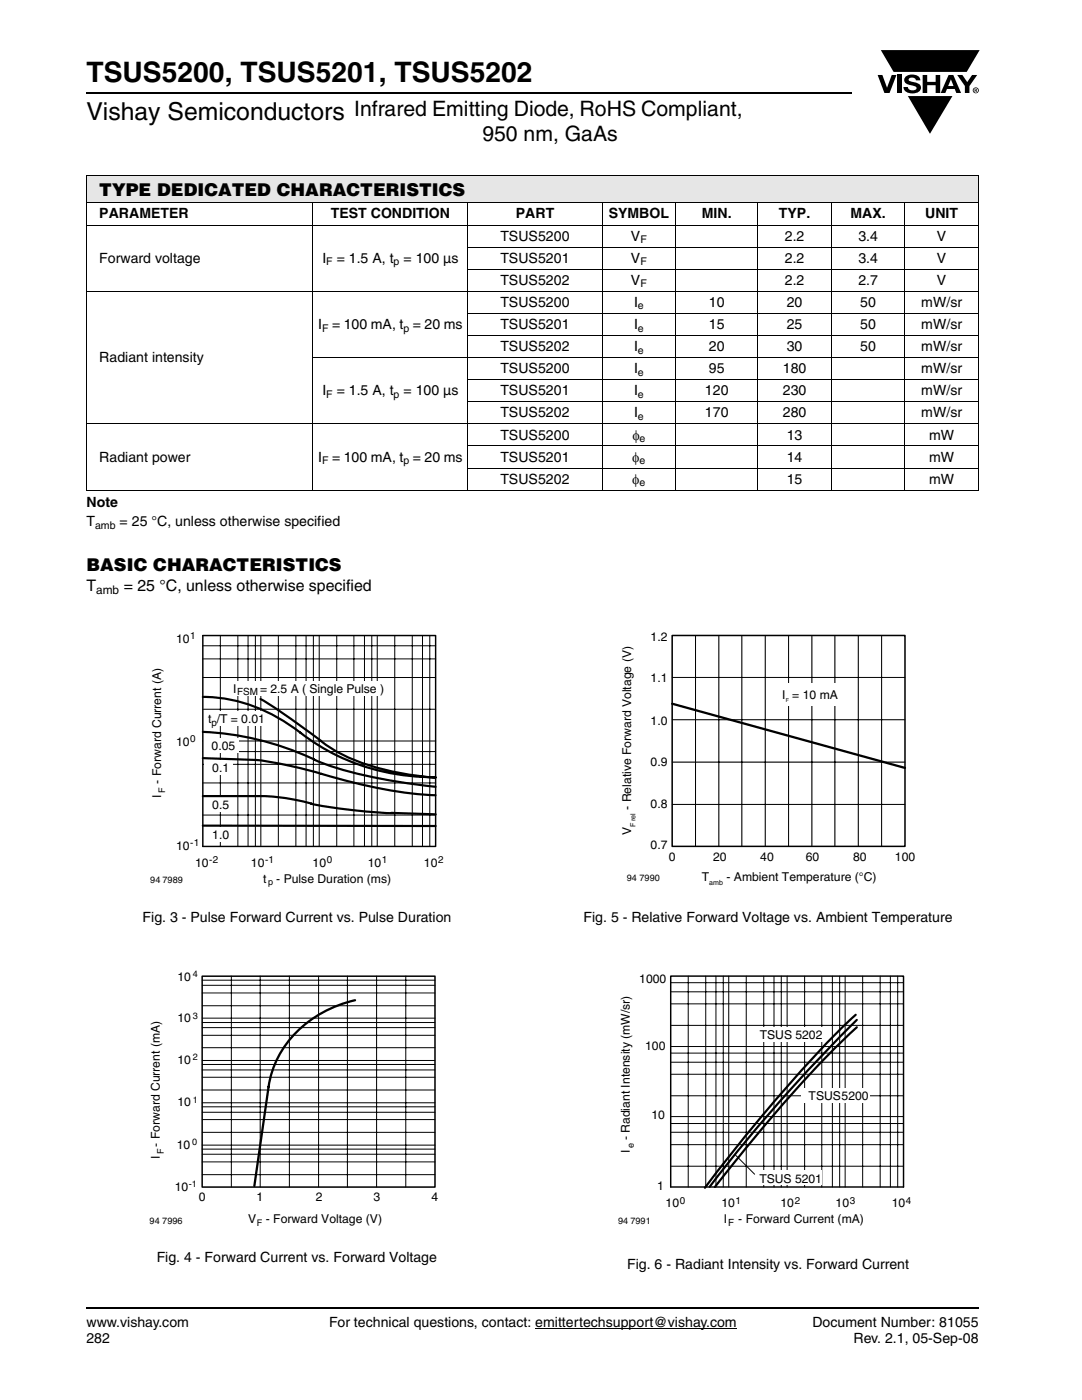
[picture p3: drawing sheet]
<svg xmlns="http://www.w3.org/2000/svg" width="216mm" height="279mm" viewBox="0 0 216 279" stroke-linecap="round" stroke-linejoin="round" font-family="sans-serif">
<g fill="#000">
<path d="M175.1 15h1l.9 2.5 .9-2.5h1l-1.4 3.6h-1zM179 15h.9v3.6h-.9zM180.8 15.3a2.1 2.1 0 0 1 2.7 .3l.1 .4h-.8a.79 .79 0 0 0-.7-.5 .79 .79 0 0 0-.8 .4l.2 .3 1 .2a1.08 1.08 0 0 1 1.3 1.1 1.08 1.08 0 0 1-1.1 1.1 1.73 1.73 0 0 1-2.4-1.2h.9a.96 .96 0 0 0 .8 .6 .96 .96 0 0 0 .9-.4 1.31 1.31 0 0 0-1.2-.6 1.03 1.03 0 0 1-1.1-.6 1.03 1.03 0 0 1 .2-1.1zM184.1 15h.9v1.3h1.7v-1.3h.9v3.6h-.9v-1.6h-1.7v1.6h-.9zM181.2 19.2h8.8l-4.4 7.5zM191 15h1l1 1.4 1-1.4h1l-1.6 2.2v1.4h-.9v-1.4zM175.8 10h19.7l-2.6 4.4h-3.8h-10.8z"/>
<path d="M189.7 15.8l.6 1.4h-1.1zM189.3 15l-1.6 3.6h.9l.4-.8h1.5l.3 .8h1l-1.6-3.6z"/>
<path d="M194.6 17.8h.2v.2h-.2zM194.5 17.7v.7h.1v-.3l.4 .3-.2-.3 .2-.2-.1-.2z"/>
<path d="M194.2 18a.5 .5 0 0 1 1 0 .5 .5 0 0 1-1 0zM194.1 18a.6 .6 0 0 0 1.2 0 .6 .6 0 0 0-1.2 0z"/>
</g>
<path d="M106.8 265.1h40.2" fill="none" stroke="#000" stroke-width=".2"/>
<path d="M17.3 18.6h152.6M17.3 261h178" fill="none" stroke="#000" stroke-width=".36"/>
<path d="M17.3 35h178v5.5h-178z" fill="#e6e6e6"/>
<g fill="#fff">
<path d="M17.3 40.5h45.1v4.4h-45.1z"/>
<path d="M62.4 40.5h30.9v4.4h-30.9z"/>
<path d="M93.3 40.5h26.8v4.4h-26.8z"/>
<path d="M120.1 40.5h14.7v4.4h-14.7z"/>
<path d="M134.8 40.5h16.4v4.4h-16.4z"/>
<path d="M151.2 40.5h14.7v4.4h-14.7z"/>
<path d="M165.9 40.5h14.7v4.4h-14.7z"/>
<path d="M180.6 40.5h14.7v4.4h-14.7z"/>
</g>
<g fill="none" stroke="#000" stroke-width=".2">
<path d="M17.2 35h178.1M17.3 35.1v62.6M195.3 35.1v62.6M17.2 40.5h178.1M17.2 44.9h178.1M17.2 58.1h178.1M62.4 40.4v57.5M93.3 49.3h102M93.3 53.7h102M93.3 40.4v57.5M120.1 40.4v57.5M134.8 40.4v57.5"/>
<path d="M151.2 40.4v57.5M165.9 40.4v57.5M180.6 40.4v57.5M62.4 71.4h132.9M93.3 62.5h102M93.3 67h102M93.3 75.8h102M17.2 84.6h178.1M17.2 97.8h178.1M93.3 80.2h102M93.3 89h102M93.3 93.4h102"/>
</g>
<path d="M30 125.9h58.5v51.2h-58.5z" fill="#fff"/>
<path d="M40.5 126.8h46.4v42.1h-46.4" fill="none" stroke="#000" stroke-width=".29"/>
<g fill="none" stroke="#000" stroke-width=".2">
<path d="M40.5 128.9h46.4M40.5 131.5h46.4M40.5 135.2h46.4M44 126.8v42.1M47.5 126.8v42.1M49.5 126.8v42.1M51 126.8v42.1M52 126.8v42.1M55.5 126.8v42.1M59 126.8v42.1M61.1 126.8v42.1M62.5 126.8v42.1"/>
<path d="M63.7 126.8v42.1M67.2 126.8v42.1M70.6 126.8v42.1M72.7 126.8v42.1M74.2 126.8v42.1M75.3 126.8v42.1M78.8 126.8v42.1M82.3 126.8v42.1M84.3 126.8v42.1M85.8 126.8v42.1M40.5 150h46.4M40.5 152.5h46.4"/>
<path d="M40.5 156.3h46.4M40.5 141.5h46.4M40.5 147.9h46.4M40.5 162.7h46.4"/>
</g>
<g fill="#fff">
<path d="M40.8 142h13.4v2.9h-13.4z"/>
<path d="M44.9 135.9h30.7v3h-30.7z"/>
<path d="M40.5 147.2h7.1v2.9h-7.1z"/>
<path d="M40.8 151.7h5.7v3h-5.7z"/>
<path d="M40.8 159h5.7v2.9h-5.7z"/>
<path d="M40.8 165.1h5.7v2.9h-5.7z"/>
</g>
<path d="M40.5 139.1a31.9 31.9 0 0 1 20.2 7.7 42.9 42.9 0 0 0 26.2 8.3M52 139.5l4.4 2.8 7.7 5.6M40.5 151.3l10.6 .4a83.5 83.5 0 0 1 13 2.7M40.5 158.9h13.2l4.1 .5 4.4 1M40.5 146.1a58.3 58.3 0 0 1 22.2 5.5M62.7 151.6a81.6 81.6 0 0 0 22.3 5.2l1.9 .2M64.1 154.4a94.3 94.3 0 0 0 22.8 4.3M64.1 148a37.5 37.5 0 0 0 17.1 6.5l5.7 .7M40.5 164.8h46.4M62.1 160.4a107.6 107.6 0 0 0 16.4 1.9M78 162.2l8.9 .3" fill="none" stroke="#000" stroke-width=".44"/>
<path d="M40.5 126.8v42.1" fill="none" stroke="#000" stroke-width=".29"/>
<path d="M29.8 193.4h57.6v51.6h-57.6z" fill="#fff"/>
<path d="M40.3 194.8h46.5v42.1h-46.5z" fill="none" stroke="#000" stroke-width=".3"/>
<g fill="none" stroke="#000" stroke-width=".2">
<path d="M40.3 195.6h46.5M40.3 196.6h46.5M40.3 198.2h46.5M46.2 194.8v42.1M51.9 194.8v42.1M57.7 194.8v42.1M63.6 194.8v42.1M69.3 194.8v42.1M75.1 194.8v42.1M81 194.8v42.1M40.3 212.4h46.5M40.3 213.5h46.5"/>
<path d="M40.3 215h46.5M40.3 217.5h46.5M40.3 204.1h46.5M40.3 205.1h46.5M40.3 206.6h46.5M40.3 209.1h46.5M40.3 200.7h46.5M40.3 211.6h46.5M40.3 203.2h46.5M40.3 229.3h46.5M40.3 230.4h46.5M40.3 231.9h46.5"/>
<path d="M40.3 234.4h46.5M40.3 220.9h46.5M40.3 222h46.5M40.3 223.4h46.5M40.3 226h46.5M40.3 228.5h46.5M40.3 220.1h46.5"/>
</g>
<path d="M70.8 199.6a22 22 0 0 0-16.9 15.7l-3.1 21.4" fill="none" stroke="#000" stroke-width=".46"/>
<path d="M123.9 125.8h58.7v51.3h-58.7z" fill="#fff"/>
<path d="M134.1 140.4l46.5 12.9" fill="none" stroke="#000" stroke-width=".46"/>
<path d="M134.1 126.8h46.5v42.1h-46.5z" fill="none" stroke="#000" stroke-width=".3"/>
<path d="M138.8 126.8v42.1zM143.4 126.8v42.1zM148 126.8v42.1zM152.7 126.8v42.1zM157.4 126.8v42.1zM162 126.8v42.1zM166.6 126.8v42.1zM171.3 126.8v42.1zM175.9 126.8v42.1zM134.1 160.5h46.5zM134.1 152.1h46.5zM134.1 143.6h46.5zM134.1 135.2h46.5z" fill="#000"/>
<g fill="none" stroke="#000" stroke-width=".2">
<path d="M134.1 135.2h46.5M138.8 126.8v42.1M143.4 126.8v42.1M148 126.8v42.1M152.7 126.8v42.1M157.4 126.8v42.1M162 126.8v42.1M166.6 126.8v42.1M171.3 126.8v42.1M175.9 126.8v42.1M134.1 152.1h46.5M134.1 143.6h46.5"/>
<path d="M134.1 160.5h46.5"/>
</g>
<g fill="#fff">
<path d="M154.9 136.4h13.4v4.5h-13.4z"/>
<path d="M123.3 194.1h58.6v50.9h-58.6z"/>
</g>
<path d="M170.7 202.5a254.7 254.7 0 0 0-23.6 26.2l-6.4 8.3M171 203.5a324.1 324.1 0 0 0-29.4 33.3M171 205a267.1 267.1 0 0 0-28.4 31.9" fill="none" stroke="#000" stroke-width=".44"/>
<path d="M133.8 236.9v-42.1h46.5v42.1" fill="none" stroke="#000" stroke-width=".29"/>
<g fill="none" stroke="#000" stroke-width=".2">
<path d="M133.8 196.1h46.5M133.8 197.9h46.5M137.3 194.8v42.1M140.8 194.8v42.1M142.9 194.8v42.1M144.3 194.8v42.1M145.4 194.8v42.1M148.9 194.8v42.1M152.4 194.8v42.1M154.4 194.8v42.1M155.9 194.8v42.1M157.1 194.8v42.1"/>
<path d="M160.6 194.8v42.1M164 194.8v42.1M166.1 194.8v42.1M167.5 194.8v42.1M168.6 194.8v42.1M172.1 194.8v42.1M175.6 194.8v42.1M177.7 194.8v42.1M179.1 194.8v42.1M133.8 210.2h46.5M133.8 212h46.5M133.8 214.4h46.5"/>
<path d="M133.8 218.7h46.5M133.8 200.3h46.5M133.8 204.6h46.5M133.8 208.9h46.5M133.8 224.2h46.5M133.8 226h46.5M133.8 228.4h46.5M133.8 232.7h46.5M133.8 222.8h46.5"/>
</g>
<g fill="#fff">
<path d="M159.9 217.1h13.8v2.9h-13.8z"/>
<path d="M149.9 205h14.2v2.9h-14.2z"/>
<path d="M149.8 233.6h14.2v2.9h-14.2z"/>
</g>
<path d="M146.8 230.6l3.8 3.7" fill="none" stroke="#000" stroke-width=".2"/>
<path d="M133.8 236.9h46.5" fill="none" stroke="#000" stroke-width=".29"/>
<text font-size="5.6" x="17.3" y="16.4">TSUS5200, TSUS5201, TSUS5202</text>
<text font-size="4.9" x="17.3" y="24">Vishay Semiconductors</text>
<g font-size="4.2">
<text x="70.7" y="23.1">Infrared Emitting Diode, RoHS Compliant,</text>
<text x="96.2" y="28.1">950 nm, GaAs</text>
</g>
<g font-size="3.5">
<text x="19.8" y="39.1">TYPE DEDICATED CHARACTERISTICS</text>
<text x="17.3" y="113.9">BASIC CHARACTERISTICS</text>
</g>
<g font-size="3.2">
<text x="17.3" y="117.9">T</text>
<text x="24.7" y="117.9">= 25 °C, unless otherwise specified</text>
</g>
<g font-size="2.8">
<text x="19.8" y="43.6">PARAMETER</text>
<text x="66" y="43.6">TEST CONDITION</text>
<text x="102.9" y="43.6">PART</text>
<text x="121.5" y="43.6">SYMBOL</text>
<text x="140" y="43.6">MIN.</text>
<text x="155.4" y="43.6">TYP.</text>
<text x="169.7" y="43.6">MAX.</text>
<text x="184.6" y="43.6">UNIT</text>
<text x="19.8" y="52.4">Forward voltage</text>
<text x="64.3" y="52.4">I</text>
<text x="67.2" y="52.4">= 1.5 A, t = 100 µs</text>
<text x="99.8" y="52.4">TSUS5201</text>
<text x="99.8" y="48">TSUS5200</text>
<text x="125.9" y="52.4">V</text>
<text x="125.9" y="48">V</text>
<text x="156.6" y="48">2.2</text>
<text x="156.6" y="52.4">2.2</text>
<text x="171.3" y="48">3.4</text>
<text x="171.3" y="52.4">3.4</text>
<text x="187" y="48">V</text>
<text x="187" y="52.4">V</text>
<text x="99.8" y="56.8">TSUS5202</text>
<text x="125.9" y="56.8">V</text>
<text x="156.6" y="56.8">2.2</text>
<text x="171.3" y="56.8">2.7</text>
<text x="187" y="56.8">V</text>
<text x="63.5" y="65.7">I</text>
<text x="66.3" y="65.7">= 100 mA, t = 20 ms</text>
<text x="99.8" y="65.7">TSUS5201</text>
<text x="99.8" y="61.3">TSUS5200</text>
<text x="126.5" y="65.7">I</text>
<text x="126.5" y="61.3">I</text>
<text x="141.5" y="61.3">10</text>
<text x="141.5" y="65.7">15</text>
<text x="157" y="61.3">20</text>
<text x="157" y="65.7">25</text>
<text x="171.7" y="61.3">50</text>
<text x="171.7" y="65.7">50</text>
<text x="183.8" y="61.3">mW/sr</text>
<text x="183.8" y="65.7">mW/sr</text>
<text x="99.8" y="70.1">TSUS5202</text>
<text x="126.5" y="70.1">I</text>
<text x="141.5" y="70.1">20</text>
<text x="157" y="70.1">30</text>
<text x="171.7" y="70.1">50</text>
<text x="183.8" y="70.1">mW/sr</text>
<text x="19.8" y="72.3">Radiant intensity</text>
<text x="99.8" y="74.5">TSUS5200</text>
<text x="126.5" y="74.5">I</text>
<text x="141.5" y="74.5">95</text>
<text x="156.2" y="74.5">180</text>
<text x="183.8" y="74.5">mW/sr</text>
<text x="64.3" y="78.9">I</text>
<text x="67.2" y="78.9">= 1.5 A, t = 100 µs</text>
<text x="99.8" y="78.9">TSUS5201</text>
<text x="99.8" y="83.3">TSUS5202</text>
<text x="126.5" y="78.9">I</text>
<text x="126.5" y="83.3">I</text>
<text x="140.7" y="78.9">120</text>
<text x="140.7" y="83.3">170</text>
<text x="156.2" y="78.9">230</text>
<text x="156.2" y="83.3">280</text>
<text x="183.8" y="78.9">mW/sr</text>
<text x="183.8" y="83.3">mW/sr</text>
<text x="99.8" y="87.7">TSUS5200</text>
<text x="126.2" y="87.7">φ</text>
<text x="157" y="87.7">13</text>
<text x="185.4" y="87.7">mW</text>
<text x="19.8" y="92.1">Radiant power</text>
<text x="63.5" y="92.1">I</text>
<text x="66.3" y="92.1">= 100 mA, t = 20 ms</text>
<text x="99.8" y="92.1">TSUS5201</text>
<text x="126.2" y="92.1">φ</text>
<text x="157" y="92.1">14</text>
<text x="185.4" y="92.1">mW</text>
<text x="17.3" y="101.1">Note</text>
<text x="99.8" y="96.5">TSUS5202</text>
<text x="126.2" y="96.5">φ</text>
<text x="157" y="96.5">15</text>
<text x="185.4" y="96.5">mW</text>
<text x="17.3" y="105">T</text>
<text x="23.9" y="105">= 25 °C, unless otherwise specified</text>
<text x="28.4" y="184">Fig. 3 - Pulse Forward Current vs. Pulse Duration</text>
<text x="116.4" y="184">Fig. 5 - Relative Forward Voltage vs. Ambient Temperature</text>
<text x="31.3" y="251.8">Fig. 4 - Forward Current vs. Forward Voltage</text>
<text x="125.1" y="253.2">Fig. 6 - Radiant Intensity vs. Forward Current</text>
<text x="17.3" y="264.9">www.vishay.com</text>
<text x="17.3" y="268.1">282</text>
<text x="65.7" y="264.9">For technical questions, contact: emittertechsupport@vishay.com</text>
<text x="162.1" y="264.9">Document Number: 81055</text>
<text x="170.3" y="268.1">Rev. 2.1, 05-Sep-08</text>
</g>
<g font-size="2.4">
<text x="19.2" y="118.5">amb</text>
<text x="35.2" y="128.3">10</text>
<text x="129.8" y="127.9">1.2</text>
<text x="129.8" y="136.1">1.1</text>
<text x="46.5" y="138.3">I</text>
<text x="51.9" y="138.3">= 2.5 A ( Single P</text>
<text x="70.7" y="138.3">ulse )</text>
<text x="156.1" y="139.5">I</text>
<text x="158.1" y="139.5">= 10 mA</text>
<text x="35.2" y="148.9">10</text>
<text x="41.6" y="144.4">t /T = 0.01</text>
<text x="42.2" y="149.6">0.05</text>
<text x="129.8" y="144.7">1.0</text>
<text x="42.4" y="154.1">0.1</text>
<text x="129.8" y="152.8">0.9</text>
<text x="32.2" y="159.2" transform="rotate(-90 32.2 159.2)">I</text>
<text x="32.2" y="156.4" transform="rotate(-90 32.2 156.4)">- Forward Current (A)</text>
<text x="42.4" y="161.4">0.5</text>
<text x="126" y="161.6" transform="rotate(-90 126 161.6)">- Relative Forward Voltage (V)</text>
<text x="129.8" y="161.2">0.8</text>
<text x="42.4" y="167.5">1.0</text>
<text x="126" y="166.7" transform="rotate(-90 126 166.7)">V</text>
<text x="35.2" y="169.6">10</text>
<text x="38.9" y="173">10</text>
<text x="50.1" y="173">10</text>
<text x="62.4" y="173">10</text>
<text x="73.4" y="173">10</text>
<text x="84.6" y="173">10</text>
<text x="129.8" y="169.4">0.7</text>
<text x="133.5" y="171.8">0</text>
<text x="142.3" y="171.8">20</text>
<text x="151.7" y="171.8">40</text>
<text x="160.8" y="171.8">60</text>
<text x="170.2" y="171.8">80</text>
<text x="178.6" y="171.8">100</text>
<text x="52.5" y="176.2">t</text>
<text x="55.1" y="176.2">- Pulse Duration (ms)</text>
<text x="140" y="175.7">T</text>
<text x="145" y="175.7">- Ambient Temperature (°C)</text>
<text x="35.4" y="195.7">10</text>
<text x="127.6" y="196.2">1000</text>
<text x="35.4" y="204">10</text>
<text x="128.7" y="209.5">100</text>
<text x="151.6" y="207.4">TSUS 5202</text>
<text x="35.4" y="212.4">10</text>
<text x="35.4" y="220.8">10</text>
<text x="161.4" y="219.5">TSUS5200</text>
<text x="125.7" y="227.6" transform="rotate(-90 125.7 227.6)">- Radiant Intensity (mW/sr)</text>
<text x="130" y="223.3">10</text>
<text x="31.9" y="231.3" transform="rotate(-90 31.9 231.3)">I</text>
<text x="31.9" y="228.8" transform="rotate(-90 31.9 228.8)">- Forward Current (mA)</text>
<text x="35.3" y="229.3">10</text>
<text x="125.7" y="230" transform="rotate(-90 125.7 230)">I</text>
<text x="34.9" y="237.7">10</text>
<text x="39.6" y="239.6">0</text>
<text x="51.2" y="239.6">1</text>
<text x="63" y="239.6">2</text>
<text x="74.5" y="239.6">3</text>
<text x="86.1" y="239.6">4</text>
<text x="131.1" y="237.4">1</text>
<text x="151.5" y="236">TSUS 5201</text>
<text x="49.5" y="244.1">V</text>
<text x="53" y="244.1">- Forward Voltage (V)</text>
<text x="132.8" y="241">10</text>
<text x="144" y="241">10</text>
<text x="144.5" y="244.2">I</text>
<text x="147.3" y="244.2">- Forward Current (mA)</text>
<text x="155.7" y="241">10</text>
<text x="166.7" y="241">10</text>
<text x="178" y="241">10</text>
</g>
<g font-size="2.1">
<text x="65.1" y="52.9">F</text>
<text x="78.5" y="52.9">p</text>
<text x="127.8" y="48.5">F</text>
<text x="127.8" y="52.9">F</text>
<text x="127.8" y="57.3">F</text>
<text x="127.3" y="61.8">e</text>
<text x="64.3" y="66.2">F</text>
<text x="80.5" y="66.2">p</text>
<text x="127.3" y="66.2">e</text>
<text x="127.3" y="70.6">e</text>
<text x="127.3" y="75">e</text>
<text x="65.1" y="79.4">F</text>
<text x="78.5" y="79.4">p</text>
<text x="127.3" y="79.4">e</text>
<text x="127.3" y="83.8">e</text>
<text x="127.6" y="88.2">e</text>
<text x="64.3" y="92.6">F</text>
<text x="80.5" y="92.6">p</text>
<text x="127.6" y="92.6">e</text>
<text x="127.6" y="97">e</text>
<text x="19" y="105.5">amb</text>
</g>
<g font-size="2">
<text x="38" y="127.6">1</text>
<text x="47.3" y="138.8">FSM</text>
<text x="38" y="148.2">0</text>
<text x="42.2" y="144.8">p</text>
<text x="38" y="168.9">-1</text>
<text x="41.8" y="172.3">-2</text>
<text x="52.9" y="172.3">-1</text>
<text x="65.2" y="172.3">0</text>
<text x="76.2" y="172.3">1</text>
<text x="87.4" y="172.3">2</text>
<text x="135.6" y="240.2">0</text>
<text x="145.3" y="244.6">F</text>
<text x="146.8" y="240.2">1</text>
<text x="158.6" y="240.2">2</text>
<text x="169.6" y="240.2">3</text>
<text x="180.8" y="240.2">4</text>
</g>
<g font-size="1.8">
<text x="33" y="158.3" transform="rotate(-90 33 158.3)">F</text>
<text x="30" y="176.3">94 7989</text>
<text x="53.5" y="176.6">p</text>
<text x="125.1" y="175.9">94 7990</text>
<text x="38.5" y="195">4</text>
<text x="38.5" y="203.3">3</text>
<text x="38.5" y="211.6">2</text>
<text x="38.5" y="220.1">1</text>
<text x="32.7" y="230.3" transform="rotate(-90 32.7 230.3)">F</text>
<text x="38.3" y="228.5">0</text>
<text x="126.5" y="229.2" transform="rotate(-90 126.5 229.2)">e</text>
<text x="37.7" y="237">-1</text>
<text x="29.9" y="244.3">94 7996</text>
<text x="51.3" y="244.6">F</text>
<text x="123.3" y="244.2">94 7991</text>
</g>
<g font-size="1.4">
<text x="126.8" y="165.1" transform="rotate(-90 126.8 165.1)">F rel</text>
<text x="141.5" y="176.5">amb</text>
</g>
<text font-size="1.1" x="156.8" y="140.1">F</text>
</svg>
